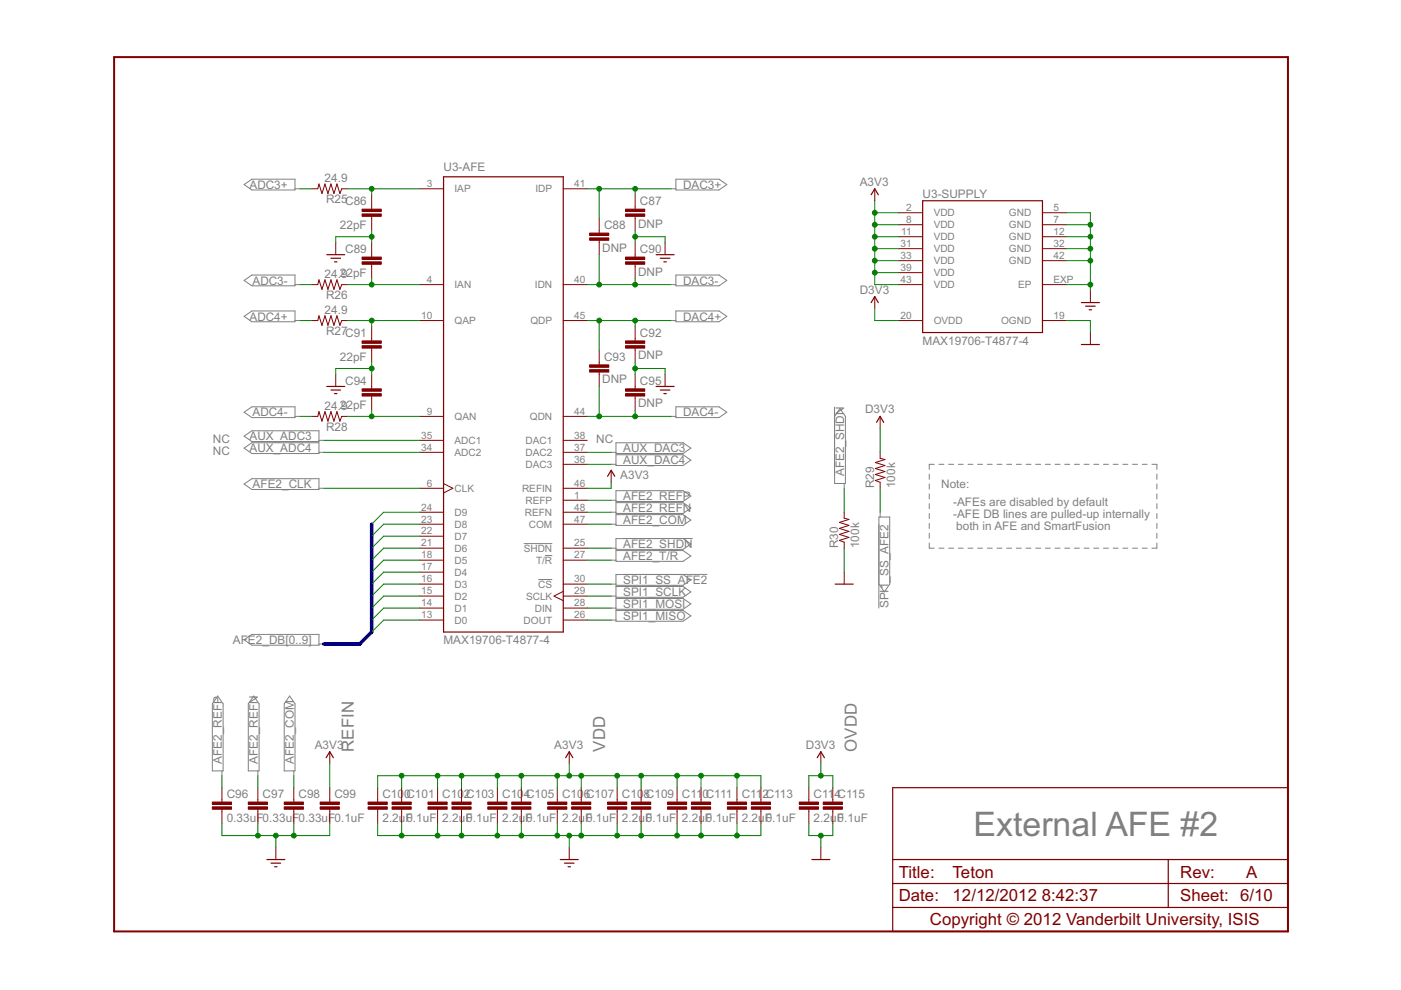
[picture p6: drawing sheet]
<svg xmlns="http://www.w3.org/2000/svg" width="297mm" height="210mm" viewBox="0 0 297 210" stroke-linecap="round" stroke-linejoin="round" font-family="sans-serif">
<g fill="none" stroke="#808080" stroke-width=".21">
<path d="M51.8 39.1l1.6-1.1h9.1v2.3h-9.1zM143.3 38h9.1l1.7 1.1-1.7 1.2h-9.1zM51.8 59.5l1.6-1.2h9.1v2.3h-9.1zM62.5 40h1.1M142.3 40h1M143.3 58.3h9.1l1.7 1.2-1.7 1.1h-9.1zM51.8 67.1l1.6-1.2h9.1v2.3h-9.1zM62.5 60.3h1.1M62.5 68h1.1M142.3 60.3h1M142.3 68h1M143.3 65.9h9.1l1.7 1.2-1.7 1.1h-9.1z"/>
<path d="M51.8 87.4l1.6-1.1h9.1v2.2h-9.1zM51.8 95l1.6-1.1h14.2v2.3h-14.2zM51.8 92.5l1.6-1.2h14.2v2.3h-14.2zM62.5 88.3h1.1M67.6 95.9h1M67.6 93.4h1M129.6 95.9h1M129.6 98.4h1M130.6 93.9h14.2l1.7 1.1-1.7 1.2h-14.2zM130.6 96.4h14.2l1.7 1.2-1.7 1.1h-14.2zM142.3 88.3h1M143.3 86.3h9.1l1.7 1.1-1.7 1.1h-9.1z"/>
<path d="M176.9 86.3l.1 16.2h2.2v-14.2l-1.1-1.7-1.1 1.7M198.1 98.4h-1.1v1.1M199.1 98.4h1M201.1 98.4h1.1M203.2 98.4h1M205.2 98.4h1.1M207.3 98.4h1M209.3 98.4h1.1M211.4 98.4h1M213.4 98.4h1.1M215.5 98.4h1M217.5 98.4h1.1"/>
<path d="M219.6 98.4h1M221.6 98.4h1.1M223.7 98.4h1M225.7 98.4h1.1M227.8 98.4h1.1M229.8 98.4h1.1M231.9 98.4h1.1M234 98.4h1M236 98.4h1.1M238.1 98.4h1M240.1 98.4h1.1M242.2 98.4h1"/>
<path d="M244.2 98.4h1.1v1.1M51.8 102.6l1.6-1.1h14.2v2.3h-14.2zM67.6 103.5h1M111 115.3h6.1M115.5 117.8h1.6M129.6 106.1h1M129.6 108.6h1M129.6 111.1h1M129.6 116.2h1M129.6 118.8h1M130.6 104h14.2l1.7 1.2-1.7 1.1h-14.2zM130.6 106.6h14.2l1.7 1.1-1.7 1.2h-14.2z"/>
<path d="M130.6 109.1h14.2l1.7 1.2-1.7 1.1h-14.2zM130.6 116.7h14.2l1.7 1.2-1.7 1.1h-14.2zM146.9 114.2h-16.3v2.3h14.2l1.7-1.2-1.7-1.1M179 102.5v1M186.3 111.1v17.9M186.4 109.6h2.2v14.2l-1.1 1.7-1.1-1.7zM186.6 108.6v1M197 115.1v1.1h1.1M197 100.5v1.1M197 102.6v1.1M197 104.7v1.1M197 106.8v1.1"/>
<path d="M197 108.9v1.1M197 111v1.1M197 113.1v1M199.1 116.2h1M201.1 116.2h1.1M203.2 116.2h1M205.2 116.2h1.1M207.3 116.2h1M209.3 116.2h1.1M211.4 116.2h1M213.4 116.2h1.1M215.5 116.2h1"/>
<path d="M217.5 116.2h1.1M219.6 116.2h1M221.6 116.2h1.1M223.7 116.2h1M225.7 116.2h1.1M227.8 116.2h1.1M229.8 116.2h1.1M231.9 116.2h1.1M234 116.2h1M236 116.2h1.1M238.1 116.2h1M240.1 116.2h1.1"/>
<path d="M242.2 116.2h1M245.3 115.1v1.1h-1.1M245.3 100.5v1.1M245.3 102.6v1.1M245.3 104.7v1.1M245.3 106.8v1.1M245.3 108.9v1.1M245.3 111v1.1M245.3 113.1v1M51.8 135.7l1.6-1.2h14.2v2.3h-14.2zM67.6 136.5h1M114.1 122.9h3"/>
<path d="M129.6 123.8h1M129.6 126.4h1M129.6 128.9h1M129.6 131.5h1M130.6 124.4h14.2l1.7 1.1-1.7 1.1h-14.2zM130.6 126.9h14.2l1.7 1.1-1.7 1.2h-14.2zM130.6 129.4h14.2l1.7 1.2-1.7 1.1h-14.2zM150 121.8h-19.4v2.3h14.2l1.7-1.1-1.7-1.2M46.2 147.6l1.1 1.6v14.2h-2.3v-14.2zM53.8 147.6l1.1 1.6v14.2h-2.3v-14.2zM61.4 147.6l1.1 1.6v14.2h-2.2v-14.2zM47.1 163.4v1.1"/>
<path d="M54.7 163.4v1.1M62.3 163.4v1.1"/>
</g>
<path d="M24.2 12.1h248.9v185.4h-248.9z" fill="none" stroke="#800000" stroke-width=".42"/>
<g fill="none" stroke="#800000" stroke-width=".25">
<path d="M94 37.5h25.4v96.5h-25.4zM69.3 54h3.8M70.2 54.8h2M70.9 55.5h.5M139.1 54h3.8M140 54.8h2M140.8 55.5h.5M184.7 41.3l.8-1.3 .7 1.3M195.6 42.6h25.4v27.9h-25.4zM184.7 64.2l.8-1.3 .7 1.3M229.3 64.2h3.8M229.3 73h3.8"/>
<path d="M230.2 64.9h2M230.9 65.7h.5M69.3 81.9h3.8M70.2 82.7h2M70.9 83.5h.5M139.1 81.9h3.8M140 82.7h2M140.8 83.5h.5M185.8 89.6l.8-1.3 .8 1.3M128.8 101l.8-1.3 .7 1.3M177.1 123.8h3.8M69.2 160.7l.7-1.3 .8 1.3"/>
<path d="M119.9 160.7l.8-1.3 .8 1.3M173.3 160.7l.7-1.3 .8 1.3M189.3 167h83.8v30.5h-83.8zM56.6 182.2h3.8M57.5 183h2M58.2 183.8h.5M118.8 182.2h3.8M119.7 183h2M120.4 183.8h.5M172.1 182.2h3.8M189.3 192.4h83.8M189.3 187.3h83.8"/>
<path d="M189.3 182.2h83.8M247.7 182.2v10.2"/>
</g>
<g fill="none" stroke="#800000" stroke-width=".21">
<path d="M66.1 40h1.3l.2-1 .7 2 .6-2 .6 2 .7-2 .6 2 .6-2 .7 2 .4-1h1.2M71.2 51.5v2.5M78.8 41.3v3M78.8 45.9v3M78.8 51.5v3M78.8 56v3.1M89 40h5M119.4 40h5.1M127 46.4v3M127 50.9v3.1M134.7 41.3v3M134.7 45.9v3"/>
<path d="M134.7 51.5v3M134.7 56v3.1M141 51.5v2.5M185.5 40v2.6M190.5 45.1h5.1M190.5 47.6h5.1M190.5 50.2h5.1M190.5 55.3h5.1M190.5 52.7h5.1M190.5 57.8h5.1M221 45.1h5.1M221 47.6h5.1"/>
<path d="M221 50.2h5.1M221 55.3h5.1M221 52.7h5.1M66.1 60.3h1.3l.2-1 .7 2.1 .6-2.1 .6 2.1 .7-2.1 .6 2.1 .6-2.1 .7 2.1 .4-1.1h1.2M66.1 68h1.3l.2-1 .7 2 .6-2 .6 2 .7-2 .6 2 .6-2 .7 2 .4-1h1.2M71.2 79.4v2.5M78.8 69.2v3.1M78.8 73.8v3.1M78.8 79.4v3M89 60.3h5M89 68h5M119.4 60.3h5.1"/>
<path d="M119.4 68h5.1M127 74.3v3.1M127 78.9v3M134.7 69.2v3.1M134.7 73.8v3.1M134.7 79.4v3M141 79.4v2.5M185.5 62.9v2.5M190.5 60.3h5.1M190.5 68h5.1M221 60.3h5.1M221 68h5.1"/>
<path d="M231.2 61.6v2.6M231.2 70.5v2.5M66.1 88.3h1.3l.2-1 .7 2 .6-2 .6 2 .7-2 .6 2 .6-2 .7 2 .4-1h1.2M78.8 84v3M89 88.3h5M89 95.9h5M89 93.4h5M119.4 88.3h5.1M119.4 95.9h5.1M119.4 93.4h5.1M119.4 98.4h5.1M129.6 99.7v2.6"/>
<path d="M134.7 84v3M186.6 95.9v1.3l1 .2-2 .7 2 .6-2 .6 2 .7-2 .6 2 .6-2 .7 1 .4v1.2M186.6 88.3v2.5M89 103.5h5M89 118.8h5M89 116.2h5M89 113.7h5M89 111.1h5M89 108.6h5M94 102.5l2 1-2 1M119.4 106.1h5.1M119.4 103.5h5.1"/>
<path d="M119.4 118.8h5.1M119.4 116.2h5.1M119.4 111.1h5.1M119.4 108.6h5.1M179 108.6v1.3l1 .2-2 .7 2 .6-2 .6 2 .7-2 .6 2 .6-2 .7 1 .4v1.2M89 131.5h5M89 128.9h5M89 126.4h5M89 123.8h5M89 121.3h5M119.4 131.5h5.1M119.4 128.9h5.1"/>
<path d="M119.4 126.4h5.1M119.4 123.8h5.1M119.4 125.4l-1.9 1 1.9 1M179 121.3v2.5M69.9 159.4v2.5M120.7 159.4v2.5M174 159.4v2.5M47.1 167v3.1M47.1 171.6v3M54.7 167v3.1M54.7 171.6v3M58.5 179.7v2.5"/>
<path d="M62.3 167v3.1M62.3 171.6v3M69.9 167v3.1M69.9 171.6v3M80.1 167v3.1M80.1 171.6v3M85.2 167v3.1M85.2 171.6v3M92.8 167v3.1M92.8 171.6v3M97.9 167v3.1M97.9 171.6v3"/>
<path d="M105.5 167v3.1M105.5 171.6v3M110.5 167v3.1M110.5 171.6v3M118.2 167v3.1M118.2 171.6v3M120.7 179.7v2.5M123.2 167v3.1M123.2 171.6v3M130.9 167v3.1M130.9 171.6v3M135.9 167v3.1"/>
<path d="M135.9 171.6v3M143.6 167v3.1M143.6 171.6v3M148.6 167v3.1M148.6 171.6v3M156.3 167v3.1M156.3 171.6v3M161.3 167v3.1M161.3 171.6v3M171.5 167v3.1M171.5 171.6v3M174 179.7v2.5"/>
<path d="M176.6 167v3.1M176.6 171.6v3"/>
</g>
<g fill="#800000" stroke="#800000" stroke-width=".21">
<path d="M45 171.1h4.1v.5h-4.1z"/>
<path d="M45 170.1h4.1v.5h-4.1z"/>
<path d="M78 171.1h4.1v.5h-4.1z"/>
<path d="M78 170.1h4.1v.5h-4.1z"/>
<path d="M83.1 171.1h4.1v.5h-4.1z"/>
<path d="M83.1 170.1h4.1v.5h-4.1z"/>
<path d="M90.7 171.1h4.1v.5h-4.1z"/>
<path d="M90.7 170.1h4.1v.5h-4.1z"/>
<path d="M95.8 171.1h4.1v.5h-4.1z"/>
<path d="M95.8 170.1h4.1v.5h-4.1z"/>
<path d="M103.4 171.1h4.1v.5h-4.1z"/>
<path d="M103.4 170.1h4.1v.5h-4.1z"/>
<path d="M108.5 171.1h4.1v.5h-4.1z"/>
<path d="M108.5 170.1h4.1v.5h-4.1z"/>
<path d="M116.1 171.1h4.1v.5h-4.1z"/>
<path d="M116.1 170.1h4.1v.5h-4.1z"/>
<path d="M121.2 171.1h4.1v.5h-4.1z"/>
<path d="M121.2 170.1h4.1v.5h-4.1z"/>
<path d="M128.8 171.1h4.1v.5h-4.1z"/>
<path d="M128.8 170.1h4.1v.5h-4.1z"/>
<path d="M133.9 171.1h4.1v.5h-4.1z"/>
<path d="M133.9 170.1h4.1v.5h-4.1z"/>
<path d="M141.5 171.1h4.1v.5h-4.1z"/>
<path d="M141.5 170.1h4.1v.5h-4.1z"/>
<path d="M146.6 171.1h4.1v.5h-4.1z"/>
<path d="M146.6 170.1h4.1v.5h-4.1z"/>
<path d="M154.2 171.1h4.1v.5h-4.1z"/>
<path d="M154.2 170.1h4.1v.5h-4.1z"/>
<path d="M159.3 171.1h4.1v.5h-4.1z"/>
<path d="M159.3 170.1h4.1v.5h-4.1z"/>
<path d="M169.5 171.1h4v.5h-4z"/>
<path d="M169.5 170.1h4v.5h-4z"/>
<path d="M174.5 171.1h4.1v.5h-4.1z"/>
<path d="M174.5 170.1h4.1v.5h-4.1z"/>
<path d="M52.6 171.1h4.1v.5h-4.1z"/>
<path d="M52.6 170.1h4.1v.5h-4.1z"/>
<path d="M60.3 171.1h4v.5h-4z"/>
<path d="M60.3 170.1h4v.5h-4z"/>
<path d="M67.9 171.1h4v.5h-4z"/>
<path d="M67.9 170.1h4v.5h-4z"/>
<path d="M125 50.4h4.1v.5h-4.1z"/>
<path d="M125 49.4h4.1v.5h-4.1z"/>
<path d="M132.6 45.4h4.1v.5h-4.1z"/>
<path d="M132.6 44.3h4.1v.6h-4.1z"/>
<path d="M132.6 55.5h4.1v.5h-4.1z"/>
<path d="M132.6 54.5h4.1v.5h-4.1z"/>
<path d="M125 78.4h4.1v.5h-4.1z"/>
<path d="M125 77.4h4.1v.5h-4.1z"/>
<path d="M132.6 73.3h4.1v.5h-4.1z"/>
<path d="M132.6 72.3h4.1v.5h-4.1z"/>
<path d="M132.6 83.5h4.1v.5h-4.1z"/>
<path d="M132.6 82.4h4.1v.6h-4.1z"/>
<path d="M76.8 73.3h4v.5h-4z"/>
<path d="M76.8 72.3h4v.5h-4z"/>
<path d="M76.8 83.5h4v.5h-4z"/>
<path d="M76.8 82.4h4v.6h-4z"/>
<path d="M76.8 45.4h4v.5h-4z"/>
<path d="M76.8 44.3h4v.6h-4z"/>
<path d="M76.8 55.5h4v.5h-4z"/>
<path d="M76.8 54.5h4v.5h-4z"/>
</g>
<path d="M78.8 111.1v22.9l-2.5 2.5h-7.7" fill="none" stroke="#000080" stroke-width=".76"/>
<g fill="none" stroke="#008000" stroke-width=".21">
<path d="M63.6 40h2.5M73.7 40h15.3M78.8 50.2h-7.6v1.3M78.8 40v1.3M78.8 48.9v2.6M78.8 59.1v1.2M124.5 40h17.8M127 40v6.4M127 54v6.3M134.7 50.2h6.3v1.3M134.7 40v1.3M134.7 48.9v2.6"/>
<path d="M134.7 59.1v1.2M185.5 42.6v17.7h5M185.5 57.8h5M185.5 55.3h5M185.5 52.7h5M185.5 50.2h5M185.5 47.6h5M185.5 45.1h5M226.1 55.3h5.1M226.1 52.7h5.1M226.1 50.2h5.1M226.1 47.6h5.1"/>
<path d="M226.1 45.1h5.1v16.5M63.6 60.3h2.5M63.6 68h2.5M73.7 60.3h15.3M73.7 68h15.3M78.8 78.1h-7.6v1.3M78.8 68v1.2M78.8 76.9v2.5M124.5 60.3h17.8M124.5 68h17.8M127 68v6.3M134.7 78.1h6.3v1.3"/>
<path d="M134.7 68v1.2M134.7 76.9v2.5M185.5 65.4v2.6h5M226.1 60.3h5.1M226.1 68h5.1v2.5M63.6 88.3h2.5M68.6 95.9h20.4M68.6 93.4h20.4M73.7 88.3h15.3M78.8 87v1.3M124.5 88.3h17.8M124.5 95.9h5.1"/>
<path d="M124.5 98.4h5.1M127 81.9v6.4M134.7 87v1.3M186.6 90.8v5.1M68.6 103.5h20.4M89 116.2h-7.7l-2.5 2.6M89 108.6h-7.7l-2.5 2.5M89 111.1h-7.7l-2.5 2.6M89 118.8h-7.7l-2.5 2.5M89 113.7h-7.7l-2.5 2.5M124.5 116.2h5.1M124.5 108.6h5.1"/>
<path d="M124.5 111.1h5.1M124.5 106.1h5.1M124.5 118.8h5.1M129.6 102.3v1.2h-5.1M179 103.5v5.1M179 116.2v5.1M186.6 103.5v5.1M89 123.8h-7.7l-2.5 2.6M89 131.5h-7.7l-2.5 2.5M89 126.4h-7.7l-2.5 2.5M89 121.3h-7.7l-2.5 2.5M89 128.9h-7.7l-2.5 2.6"/>
<path d="M124.5 123.8h5.1M124.5 131.5h5.1M124.5 126.4h5.1M124.5 128.9h5.1M47.1 174.6v2.6h22.8v-2.6M47.1 164.5v2.5M54.7 164.5v2.5M54.7 174.6v2.6M58.5 177.2v2.5M62.3 164.5v2.5M62.3 174.6v2.6M69.9 161.9v5.1"/>
<path d="M80.1 167v-2.5h81.2v2.5M80.1 174.6v2.6h81.2v-2.6M85.2 164.5v2.5M85.2 174.6v2.6M92.8 164.5v2.5M92.8 174.6v2.6M97.9 164.5v2.5M97.9 174.6v2.6M105.5 164.5v2.5M105.5 174.6v2.6M110.5 164.5v2.5M110.5 174.6v2.6"/>
<path d="M118.2 164.5v2.5M118.2 174.6v2.6M120.7 161.9v2.6M120.7 177.2v2.5M123.2 164.5v2.5M123.2 174.6v2.6M130.9 164.5v2.5M130.9 174.6v2.6M135.9 164.5v2.5M135.9 174.6v2.6M143.6 164.5v2.5M143.6 174.6v2.6"/>
<path d="M148.6 164.5v2.5M148.6 174.6v2.6M156.3 164.5v2.5M156.3 174.6v2.6M171.5 167v-2.5h5.1v2.5M171.5 174.6v2.6h5.1v-2.6M174 161.9v2.6M174 177.2v2.5"/>
</g>
<g fill="#008000" stroke="#008000" stroke-width=".21">
<circle cx="85.2" cy="164.5" r=".51"/>
<circle cx="92.8" cy="164.5" r=".51"/>
<circle cx="97.9" cy="164.5" r=".51"/>
<circle cx="105.5" cy="164.5" r=".51"/>
<circle cx="110.5" cy="164.5" r=".51"/>
<circle cx="118.2" cy="164.5" r=".51"/>
<circle cx="120.7" cy="164.5" r=".51"/>
<circle cx="123.2" cy="164.5" r=".51"/>
<circle cx="130.9" cy="164.5" r=".51"/>
<circle cx="135.9" cy="164.5" r=".51"/>
<circle cx="143.6" cy="164.5" r=".51"/>
<circle cx="148.6" cy="164.5" r=".51"/>
<circle cx="156.3" cy="164.5" r=".51"/>
<circle cx="185.5" cy="57.8" r=".51"/>
<circle cx="185.5" cy="55.3" r=".51"/>
<circle cx="185.5" cy="52.7" r=".51"/>
<circle cx="185.5" cy="50.2" r=".51"/>
<circle cx="185.5" cy="47.6" r=".51"/>
<circle cx="185.5" cy="45.1" r=".51"/>
<circle cx="85.2" cy="177.2" r=".51"/>
<circle cx="92.8" cy="177.2" r=".51"/>
<circle cx="97.9" cy="177.2" r=".51"/>
<circle cx="105.5" cy="177.2" r=".51"/>
<circle cx="110.5" cy="177.2" r=".51"/>
<circle cx="118.2" cy="177.2" r=".51"/>
<circle cx="120.7" cy="177.2" r=".51"/>
<circle cx="123.2" cy="177.2" r=".51"/>
<circle cx="130.9" cy="177.2" r=".51"/>
<circle cx="135.9" cy="177.2" r=".51"/>
<circle cx="143.6" cy="177.2" r=".51"/>
<circle cx="148.6" cy="177.2" r=".51"/>
<circle cx="156.3" cy="177.2" r=".51"/>
<circle cx="54.7" cy="177.2" r=".51"/>
<circle cx="58.5" cy="177.2" r=".51"/>
<circle cx="62.3" cy="177.2" r=".51"/>
<circle cx="134.7" cy="50.2" r=".51"/>
<circle cx="134.7" cy="78.1" r=".51"/>
<circle cx="78.8" cy="78.1" r=".51"/>
<circle cx="78.8" cy="50.2" r=".51"/>
<circle cx="231.2" cy="55.3" r=".51"/>
<circle cx="231.2" cy="52.7" r=".51"/>
<circle cx="231.2" cy="50.2" r=".51"/>
<circle cx="231.2" cy="47.6" r=".51"/>
<circle cx="231.2" cy="60.3" r=".51"/>
<circle cx="174" cy="177.2" r=".51"/>
<circle cx="174" cy="164.5" r=".51"/>
<circle cx="127" cy="40" r=".51"/>
<circle cx="134.7" cy="40" r=".51"/>
<circle cx="127" cy="60.3" r=".51"/>
<circle cx="134.7" cy="60.3" r=".51"/>
<circle cx="78.8" cy="68" r=".51"/>
<circle cx="78.8" cy="88.3" r=".51"/>
<circle cx="78.8" cy="40" r=".51"/>
<circle cx="78.8" cy="60.3" r=".51"/>
<circle cx="134.7" cy="68" r=".51"/>
<circle cx="127" cy="68" r=".51"/>
<circle cx="127" cy="88.3" r=".51"/>
<circle cx="134.7" cy="88.3" r=".51"/>
</g>
<text font-size="8" fill="#808080" x="206.4" y="177.2">External AFE #2</text>
<g font-size="4" fill="#808080">
<text x="75" y="159.4" transform="rotate(-90 75 159.4)">REFIN</text>
<text x="128.3" y="159.4" transform="rotate(-90 128.3 159.4)">VDD</text>
<text x="181.7" y="159.4" transform="rotate(-90 181.7 159.4)">OVDD</text>
</g>
<g font-size="4" fill="#800000">
<text x="190.5" y="191.1">Date:</text>
<text x="190.5" y="186.1">Title:</text>
<text x="202" y="191.1">12/12/2012</text>
<text x="202" y="186.1">Teton</text>
<text x="220.9" y="191.1">8:42:37</text>
<text x="250.2" y="191.1">Sheet: 6/10</text>
<text x="250.2" y="186.1">Rev:</text>
<text x="264.2" y="186.1">A</text>
<text x="197.1" y="196.2">Copyright © 2012 Vanderbilt University, ISIS</text>
</g>
<g font-size="2.8" fill="#808080">
<text x="52.9" y="40">ADC3+</text>
<text x="68.8" y="38.6">24.9</text>
<text x="94" y="36.2">U3-AFE</text>
<text x="144.8" y="40">DAC3+</text>
<text x="182.3" y="39.4">A3V3</text>
<text x="195.6" y="41.9">U3-SUPPLY</text>
<text x="69.1" y="43.1">R25C86</text>
<text x="135.7" y="43.5">C87</text>
<text x="72.1" y="48.5">22pF</text>
<text x="73.2" y="53.6">C89</text>
<text x="127.7" y="53.4">DNP</text>
<text x="128.1" y="48.5">C88</text>
<text x="135.3" y="48.3">DNP</text>
<text x="135.7" y="53.6">C90</text>
<text x="68.8" y="59">24.292pF</text>
<text x="135.3" y="58.4">DNP</text>
<text x="53.5" y="60.3">ADC3-</text>
<text x="69.1" y="63.4">R26</text>
<text x="144.8" y="60.3">DAC3-</text>
<text x="182.3" y="62.3">D3V3</text>
<text x="52.9" y="68">ADC4+</text>
<text x="68.8" y="66.6">24.9</text>
<text x="69.1" y="71">R27C91</text>
<text x="135.7" y="71.4">C92</text>
<text x="144.8" y="68">DAC4+</text>
<text x="72.1" y="76.5">22pF</text>
<text x="128.1" y="76.5">C93</text>
<text x="135.3" y="76.2">DNP</text>
<text x="195.6" y="73">MAX19706-T4877-4</text>
<text x="73.2" y="81.6">C94</text>
<text x="127.7" y="81.3">DNP</text>
<text x="135.7" y="81.6">C95</text>
<text x="53.5" y="88.3">ADC4-</text>
<text x="68.8" y="86.9">24.292pF</text>
<text x="135.3" y="86.4">DNP</text>
<text x="144.8" y="88.3">DAC4-</text>
<text x="183.4" y="87.6">D3V3</text>
<text x="45.1" y="94">NC</text>
<text x="52.9" y="93.4">AUX_ADC3</text>
<text x="52.9" y="95.9">AUX_ADC4</text>
<text x="69.1" y="91.3">R28</text>
<text x="126.4" y="94">NC</text>
<text x="132.1" y="95.9">AUX_DAC3</text>
<text x="45.1" y="96.5">NC</text>
<text x="131.5" y="101.6">A3V3</text>
<text x="132.1" y="98.4">AUX_DAC4</text>
<text x="179" y="101" transform="rotate(-90 179 101)">AFE2_SHDN</text>
<text x="53.6" y="103.5">AFE2_CLK</text>
<text x="132.1" y="106.1">AFE2_REFP</text>
<text x="185.3" y="103.5" transform="rotate(-90 185.3 103.5)">R29</text>
<text x="189.8" y="103.5" transform="rotate(-90 189.8 103.5)">100k</text>
<text x="199.6" y="103.5">Note:</text>
<text x="202.1" y="107.3">-AFEs are disabled by default</text>
<text x="132.1" y="108.6">AFE2_REFN</text>
<text x="132.1" y="111.1">AFE2_COM</text>
<text x="202.1" y="109.9">-AFE DB lines are pulled-up internally</text>
<text x="202.7" y="112.4">both in AFE and SmartFusion</text>
<text x="132.1" y="116.2">AFE2_SHDN</text>
<text x="132.1" y="118.8">AFE2_T/R</text>
<text x="177.7" y="116.2" transform="rotate(-90 177.7 116.2)">R30</text>
<text x="182.2" y="116.2" transform="rotate(-90 182.2 116.2)">100k</text>
<text x="132.1" y="123.8">SPI1_SS_AFE2</text>
<text x="132.1" y="126.4">SPI1_SCLK</text>
<text x="132.1" y="128.9">SPI1_MOSI</text>
<text x="132.1" y="131.5">SPI1_MISO</text>
<text x="188.4" y="129" transform="rotate(-90 188.4 129)">SPI1_SS_AFE2</text>
<text x="49.4" y="136.5">AFE2_DB[0..9]</text>
<text x="94" y="136.5">MAX19706-T4877-4</text>
<text x="47.1" y="161.9" transform="rotate(-90 47.1 161.9)">AFE2_REFP</text>
<text x="54.7" y="161.9" transform="rotate(-90 54.7 161.9)">AFE2_REFN</text>
<text x="62.3" y="161.9" transform="rotate(-90 62.3 161.9)">AFE2_COM</text>
<text x="66.7" y="158.8">A3V3</text>
<text x="117.5" y="158.8">A3V3</text>
<text x="170.9" y="158.8">D3V3</text>
<text x="48.1" y="169.2">C96</text>
<text x="55.7" y="169.2">C97</text>
<text x="63.3" y="169.2">C98</text>
<text x="70.9" y="169.2">C99</text>
<text x="81.1" y="169.2">C10</text>
<text x="85.7" y="169.2">0C101</text>
<text x="93.8" y="169.2">C10</text>
<text x="98.4" y="169.2">2C103</text>
<text x="106.5" y="169.2">C10</text>
<text x="111.1" y="169.2">4C105</text>
<text x="119.2" y="169.2">C10</text>
<text x="123.8" y="169.2">6C107</text>
<text x="131.9" y="169.2">C10</text>
<text x="136.5" y="169.2">8C109</text>
<text x="144.6" y="169.2">C11</text>
<text x="149" y="169.2">0C111</text>
<text x="157.3" y="169.2">C11</text>
<text x="161.7" y="169.2">2C113</text>
<text x="172.5" y="169.2">C11</text>
<text x="176.9" y="169.2">4C115</text>
<text x="48.1" y="174.2">0.33uF0.33uF0.33uF0.1uF</text>
<text x="81.1" y="174.2">2.2u</text>
<text x="86" y="174.2">F</text>
<text x="86.2" y="174.2">0.1uF</text>
<text x="93.8" y="174.2">2.2u</text>
<text x="98.7" y="174.2">F</text>
<text x="98.9" y="174.2">0.1uF</text>
<text x="106.5" y="174.2">2.2u</text>
<text x="111.4" y="174.2">F</text>
<text x="111.6" y="174.2">0.1uF</text>
<text x="119.2" y="174.2">2.2u</text>
<text x="124.1" y="174.2">F</text>
<text x="124.3" y="174.2">0.1uF</text>
<text x="131.9" y="174.2">2.2u</text>
<text x="136.8" y="174.2">F</text>
<text x="137" y="174.2">0.1uF</text>
<text x="144.6" y="174.2">2.2u</text>
<text x="149.5" y="174.2">F</text>
<text x="149.7" y="174.2">0.1uF</text>
<text x="157.3" y="174.2">2.2u</text>
<text x="162.2" y="174.2">F</text>
<text x="162.4" y="174.2">0.1uF</text>
<text x="172.5" y="174.2">2.2u</text>
<text x="177.4" y="174.2">F</text>
<text x="177.6" y="174.2">0.1uF</text>
</g>
<g font-size="2.4" fill="#808080">
<text x="90.5" y="39.7">3</text>
<text x="96.4" y="40.8">IAP</text>
<text x="113.5" y="40.8">IDP</text>
<text x="121.8" y="39.7">41</text>
<text x="192.1" y="44.8">2</text>
<text x="192.1" y="47.3">8</text>
<text x="198" y="45.9">VDD</text>
<text x="213.9" y="45.9">GND</text>
<text x="223.4" y="44.8">5</text>
<text x="223.4" y="47.3">7</text>
<text x="190.9" y="52.4">31</text>
<text x="191.1" y="49.8">11</text>
<text x="198" y="48.4">VDD</text>
<text x="198" y="51">VDD</text>
<text x="198" y="53.5">VDD</text>
<text x="213.9" y="48.4">GND</text>
<text x="213.9" y="51">GND</text>
<text x="213.9" y="53.5">GND</text>
<text x="223.4" y="49.8">12</text>
<text x="223.4" y="52.4">32</text>
<text x="90.5" y="60">4</text>
<text x="121.8" y="60">40</text>
<text x="190.9" y="60">43</text>
<text x="190.9" y="54.9">33</text>
<text x="190.9" y="57.5">39</text>
<text x="198" y="56">VDD</text>
<text x="198" y="58.6">VDD</text>
<text x="213.9" y="56">GND</text>
<text x="223.4" y="54.9">42</text>
<text x="223.4" y="60">EXP</text>
<text x="96.4" y="61.1">IAN</text>
<text x="113.4" y="61.1">IDN</text>
<text x="198" y="61.1">VDD</text>
<text x="215.8" y="61.1">EP</text>
<text x="89.3" y="67.6">10</text>
<text x="96.4" y="68.7">QAP</text>
<text x="112.5" y="68.7">QDP</text>
<text x="121.8" y="67.6">45</text>
<text x="190.9" y="67.6">20</text>
<text x="198" y="68.7">OVDD</text>
<text x="212.2" y="68.7">OGND</text>
<text x="223.4" y="67.6">19</text>
<text x="90.5" y="87.9">9</text>
<text x="96.4" y="89">QAN</text>
<text x="112.3" y="89">QDN</text>
<text x="121.8" y="87.9">44</text>
<text x="89.3" y="95.5">34</text>
<text x="89.3" y="93">35</text>
<text x="96.4" y="94.1">ADC1</text>
<text x="111.4" y="94.1">DAC1</text>
<text x="121.8" y="95.5">37</text>
<text x="121.8" y="93">38</text>
<text x="96.4" y="96.7">ADC2</text>
<text x="111.4" y="99.2">DAC3</text>
<text x="111.4" y="96.7">DAC2</text>
<text x="121.8" y="98.1">36</text>
<text x="90.5" y="103.2">6</text>
<text x="96.4" y="104.3">CLK</text>
<text x="110.7" y="104.3">REFIN</text>
<text x="111.4" y="106.8">REFP</text>
<text x="121.8" y="105.7">1</text>
<text x="121.8" y="103.2">46</text>
<text x="89.3" y="113.3">22</text>
<text x="89.3" y="110.8">23</text>
<text x="89.3" y="108.2">24</text>
<text x="96.4" y="111.9">D8</text>
<text x="96.4" y="109.4">D9</text>
<text x="111.3" y="109.4">REFN</text>
<text x="112.1" y="111.9">COM</text>
<text x="121.8" y="110.8">47</text>
<text x="121.8" y="108.2">48</text>
<text x="89.3" y="118.4">18</text>
<text x="89.3" y="115.9">21</text>
<text x="96.4" y="119.5">D5</text>
<text x="96.4" y="117">D6</text>
<text x="96.4" y="114.4">D7</text>
<text x="111" y="117">SHDN</text>
<text x="113.6" y="119.5">T/R</text>
<text x="121.8" y="115.9">25</text>
<text x="121.8" y="118.4">27</text>
<text x="89.3" y="123.5">16</text>
<text x="89.3" y="120.9">17</text>
<text x="96.4" y="124.6">D3</text>
<text x="96.4" y="122.1">D4</text>
<text x="114.1" y="124.6">CS</text>
<text x="121.8" y="123.5">30</text>
<text x="89.3" y="131.1">13</text>
<text x="89.3" y="128.6">14</text>
<text x="89.3" y="126">15</text>
<text x="96.4" y="129.7">D1</text>
<text x="96.4" y="127.1">D2</text>
<text x="111.5" y="127.1">SCLK</text>
<text x="113.4" y="129.7">DIN</text>
<text x="121.8" y="131.1">26</text>
<text x="121.8" y="128.6">28</text>
<text x="121.8" y="126">29</text>
<text x="96.4" y="132.2">D0</text>
<text x="111" y="132.2">DOUT</text>
</g>
</svg>
